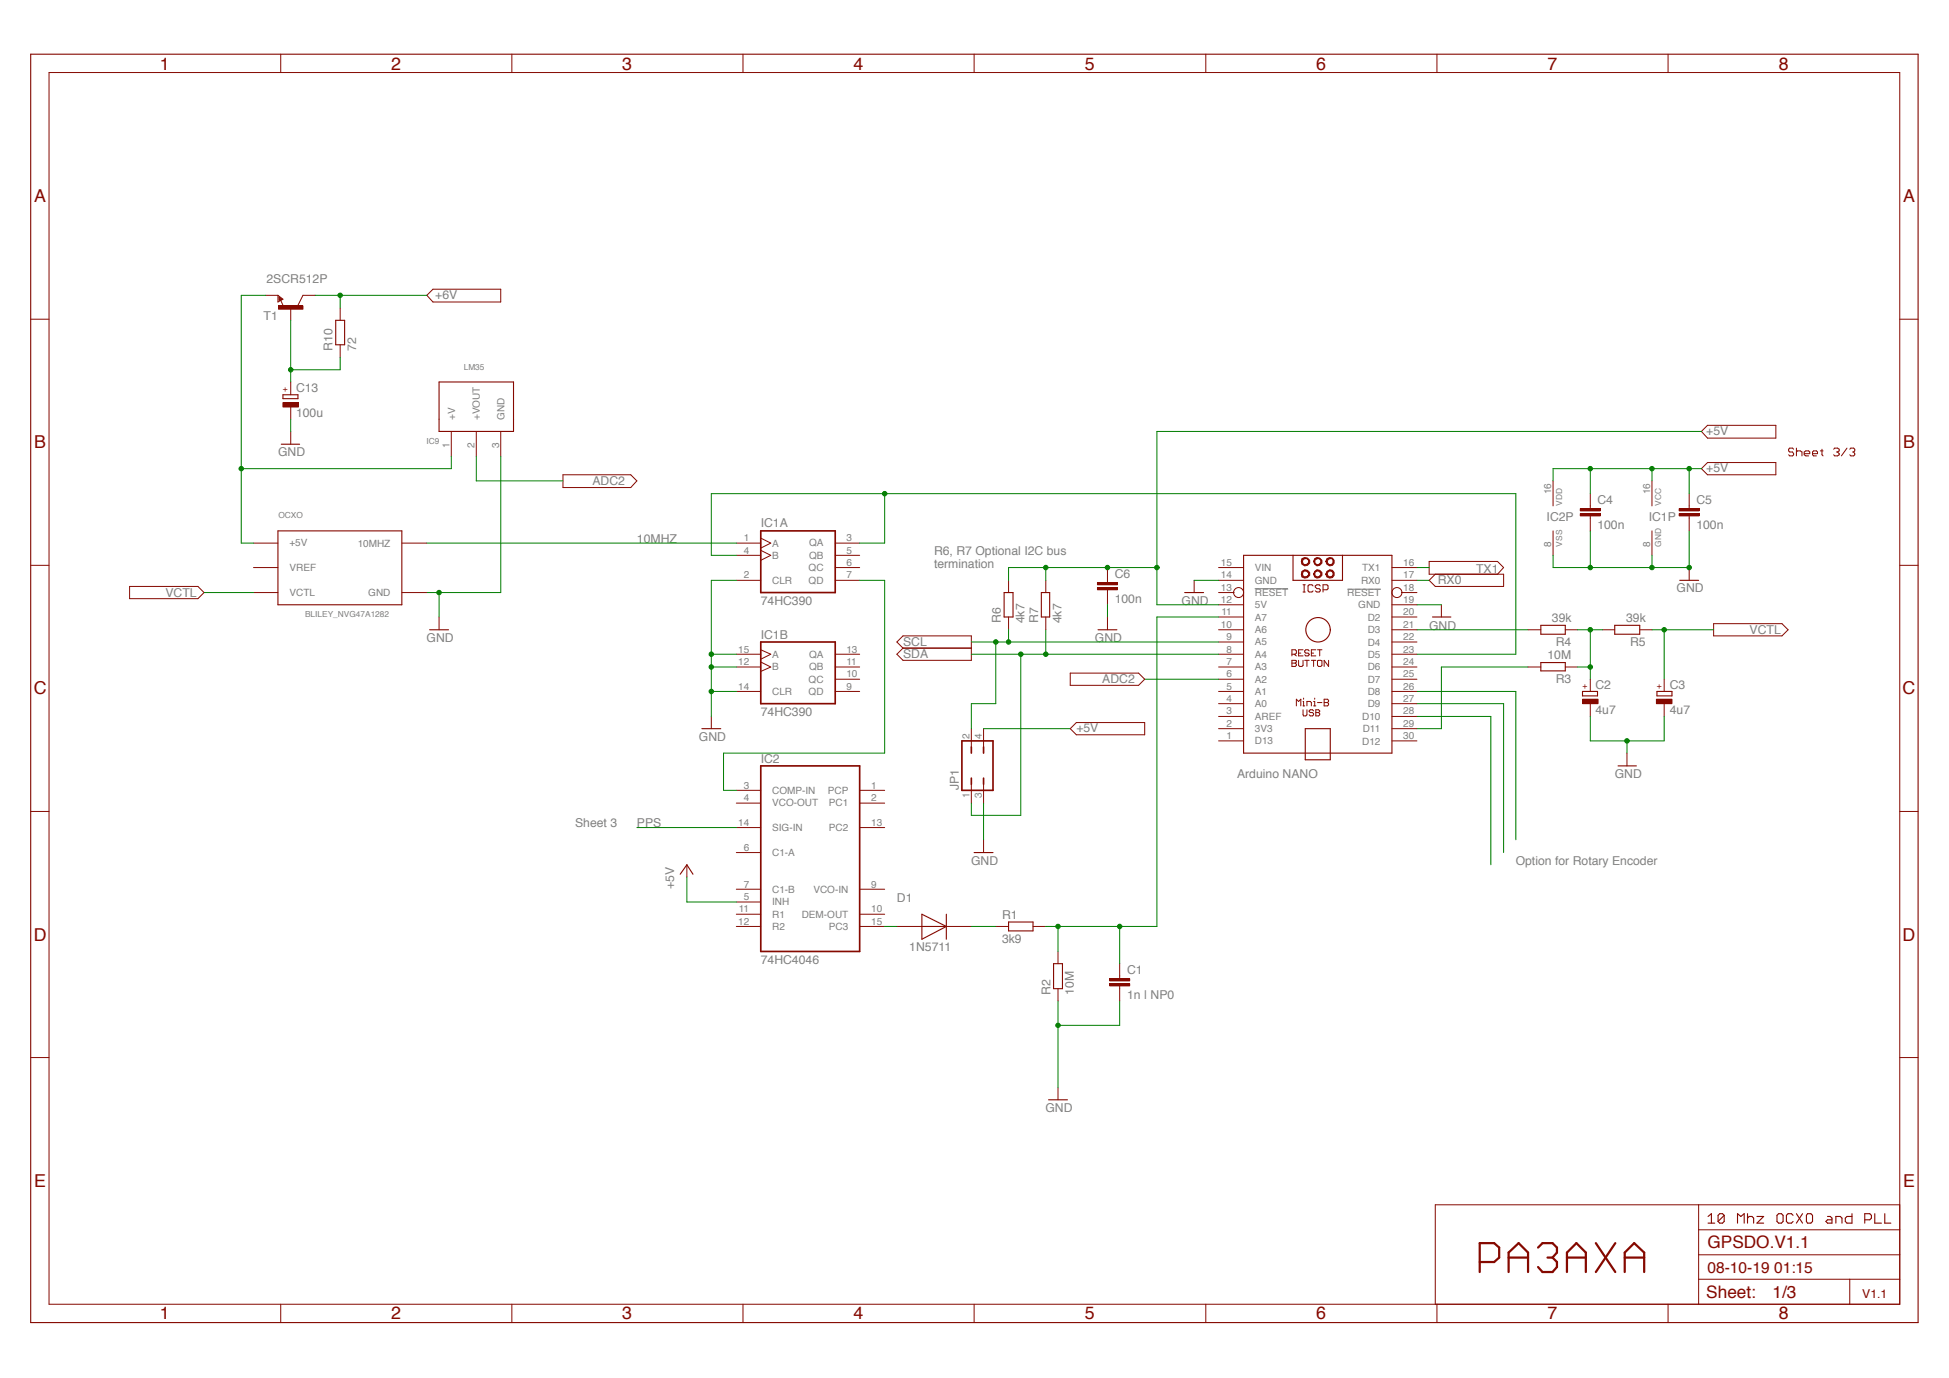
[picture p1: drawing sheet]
<svg xmlns="http://www.w3.org/2000/svg" width="297mm" height="210mm" viewBox="0 0 297 210" stroke-linecap="round" stroke-linejoin="round" font-family="sans-serif">
<path d="M191.2 89.7h5.1M205.3 89.8h5.1" fill="none" stroke="#808080" stroke-width=".15"/>
<g fill="none" stroke="#850900" stroke-width=".17">
<path d="M189.5 84.6h22.6v30.2h-22.6zM197 84.6v3.8h7.6v-3.8M107 111h2.8M198.9 111h3.8v4.8h-3.8zM260.3 185.4l.5-.4v1.4M260.3 186.4h1M262.7 185.2v.9l-.2 .3h-.4l-.3-.3M262.7 185.2l-.2-.2h-.4l-.3 .2v.9M262.7 185.2l-.9 .9M264.8 186.4v-1.4l.5 .4 .5-.4v1.4M266.3 185v1.4M266.3 185.6l.3-.2h.4l.2 .2v.8"/>
<path d="M267.7 185.4h1.1l-1.1 1h1.1M270.8 185.2l.2-.2h.5l.2 .2v.9l-.2 .3h-.5l-.2-.3zM273.2 185.2l-.2-.2h-.5l-.3 .2v.9l.3 .3h.5l.2-.3M273.7 185l1 1.4M274.7 185l-1 1.4M275.4 185h.5l.3 .2v.9l-.3 .3h-.5l-.1-.3v-.9zM278.5 185.4h.4l.3 .2v.8h-.7l-.3-.3 .3-.2h.7M279.8 186.4v-1h.6l.3 .2v.8M282.2 185v1.4h-.7l-.3-.3v-.5l.3-.2h.7M284.2 185.9h.7l.3-.3v-.4l-.3-.2h-.7v1.4M285.7 185v1.4h1M287.2 185v1.4h.9"/>
<circle cx="200.9" cy="96" r="1.86"/>
</g>
<path d="M225.5 192.3h2.2l.8-.7v-1.5l-.8-.7h-2.2v4.4M229.9 193.8v-2.9l1.5-1.5 1.5 1.5v2.9M229.9 191.6h3M234.4 190.1l.7-.7h1.5l.7 .7v.8l-.7 .7M235.8 191.6h.8M236.6 191.6l.7 .7v.8l-.7 .7h-1.5l-.7-.7M238.8 191.6h2.9M238.8 193.8v-2.9l1.4-1.5 1.5 1.5v2.9M243.2 189.4l2.9 4.4M246.1 189.4l-2.9 4.4M247.6 191.6h2.9M247.6 193.8v-2.9l1.4-1.5 1.5 1.5v2.9" fill="none" stroke="#850900" stroke-width=".34"/>
<g fill="none" stroke="#850900" stroke-width=".15">
<path d="M273.3 68.5l-.1-.2h-.5l-.1 .2v.2l.1 .2h.5l.1 .2-.1 .4h-.5l-.1-.2M273.7 68.9l.2-.2h.4l.3 .2v.6M273.7 68.3v1.2M274.9 69.1h.9v-.2l-.2-.2h-.4l-.3 .2v.4l.3 .2h.4M276.2 69.1h.8v-.2l-.2-.2h-.4l-.2 .2v.4l.2 .2h.4M277.4 68.7h.4M277.6 68.5v.8l.2 .2M279.4 68.5l.2-.2h.4l.3 .2v.2l-.3 .2M279.8 68.9h.2M280 68.9l.3 .2v.2l-.3 .2h-.4l-.2-.2M281.5 68.3l-.9 1.2M281.9 68.5l.1-.2h.5l.1 .2v.2l-.1 .2"/>
<path d="M282.3 68.9h.2M282.5 68.9l.1 .2-.1 .4h-.5l-.1-.2M112.2 82.8h3.7M112.2 88.4h3.7M112.2 84.6h3.7M112.2 99.7h3.7M115.9 82l1.6 .8-1.6 .7M115.9 83.9l1.6 .7-1.6 .8M115.9 99l1.6 .7-1.6 .8M127.3 82.8h3.7M127.3 88.4h3.7M127.3 84.6h3.7"/>
<path d="M127.3 86.5h3.7M127.3 99.7h3.7M185.7 88.4h3.8M185.7 86.5h3.8M185.7 99.7h3.8M185.7 90.3h2.4M185.7 92.2h3.8M185.7 94h3.8M185.7 96h3.8M185.7 97.8h3.8M196.9 99.7h.5l.1-.2v-.3l-.1-.2h-.5v1M197.2 99.7l.3 .3"/>
<path d="M197.9 99.5h.3M198.6 99h-.7v1h.7M198.6 90.2h.3M198.6 89.1h.3M198.7 89.1v1.1M199.5 99.2l-.2-.2h-.3l-.2 .4 .2 .1h.3l.2 .3-.2 .2h-.3l-.2-.2M199.8 99.5h.4M200.1 89.3l-.2-.2h-.4l-.2 .2v.7l.2 .2h.4l.2-.2M200.5 99h-.7v1h.7M200.8 99h.6M201.1 99v1M201.2 89.3l-.2-.2h-.3l-.3 .2v.2l.3 .2h.3l.2 .2-.2 .3h-.3l-.3-.2"/>
<path d="M201.6 89.9h.6l.2-.2v-.4l-.2-.2h-.6v1.1M212.1 88.4h3.8M212.1 86.5h3.8M212.1 99.7h3.8M212.1 92.2h3.8M212.1 94h3.8M212.1 96h3.8M212.1 97.8h3.8M213.6 90.3h2.3M108.4 109.2v1.8M112.2 105.4h3.7M112.2 101.6h3.7"/>
<path d="M115.9 100.9l1.6 .7-1.6 .7M127.3 105.4h3.7M127.3 101.6h3.7M127.3 103.5h3.7M185.7 105.4h3.8M185.7 101.6h3.8M185.7 103.5h3.8M185.7 107.2h3.8M185.7 109.2h3.8M185.7 111h3.8M185.7 112.9h3.8M196.9 100.6l.6 .1-.1 .4 .1 .3-.1 .2h-.5z"/>
<path d="M196.9 101.1h.5M197.5 107.6v-1l.4 .3 .3-.3v1M197.9 100.6v.8l.2 .2h.3l.2-.2v-.8M198.6 106.9v.7M198.6 107.6h.2M198.6 108.2v.9h.4l.2-.2v-.7M198.6 106.4v.2M198.8 100.6h.7M199.2 107.6v-.7h.5l.1 .2v.5M199.2 100.6v1M199.8 100.6h.7M200.2 106.9h.1v.7"/>
<path d="M200.2 107.6h.3M200.2 108.3l-.2-.1h-.3l-.2 .1 .2 .3h.3l.2 .2-.2 .3h-.3l-.2-.2M200.2 100.6v1M200.3 106.4v.2M200.5 108.2h.4l.2 .1-.2 .3 .2 .3-.2 .2h-.4zM200.5 108.6h.4M200.8 107.1h.6M200.8 100.7l.1-.1 .5 .1v.7l-.1 .2h-.4l-.1-.2zM201.8 106.6h.5l.2 .1-.2 .4 .2 .3-.2 .2h-.5zM201.8 107.1h.5M202.5 100.6v1l-.7-1v1M212.1 105.4h3.8"/>
<path d="M212.1 101.6h3.8M212.1 103.5h3.8M212.1 107.2h3.8M212.1 109.2h3.8M212.1 111h3.8M212.1 112.9h3.8"/>
<circle cx="188.7" cy="90.3" r=".76"/>
<circle cx="212.9" cy="90.3" r=".76"/>
</g>
<path d="M115.9 80.9h11.4v9.4h-11.4zM115.9 97.8h11.4v9.4h-11.4z" fill="none" stroke="#850900" stroke-width=".25"/>
<path d="M202.2 87.1l.4-.3 .4 .1 .3 .3v.5l-.3 .3-.4 .1-.4-.2-.2-.4h.2l.2-.4 .2-.1 .3 .1 .2 .2v.3l-.2 .2-.3 .1-.4-.4h-.2z" fill-rule="evenodd" fill="#850900"/>
<path d="M202.2 87.1l.4-.3 .5 .1 .2 .4v.4l-.2 .3-.5 .1-.4-.2-.2-.4h.2l.2-.3 .2-.2 .4 .1 .1 .2v.3l-.1 .2-.4 .1-.4-.4h-.2z" fill="none" stroke="#850900" stroke-width=".15"/>
<path d="M200.3 85.1l.4-.2 .4 .1 .3 .4v.4l-.3 .3-.4 .1-.4-.2-.1-.5h.1l.1-.2 .3-.2h.3l.3 .3v.3l-.6 .3-.3-.1-.1-.4h-.1z" fill-rule="evenodd" fill="#850900"/>
<path d="M200.3 85.1l.4-.1 .4 .1 .3 .3v.4l-.3 .4h-.4l-.4-.2-.1-.4h.1l.1-.3 .4-.2h.2l.3 .3v.3l-.5 .4-.4-.2-.1-.3h-.1z" fill="none" stroke="#850900" stroke-width=".15"/>
<path d="M198.4 85.1l.4-.2 .4 .1 .4 .4v.4l-.4 .3-.4 .1-.4-.2-.1-.5h.2v-.2l.3-.2h.3l.3 .3v.3l-.3 .3h-.3l-.3-.1v-.4h-.2z" fill-rule="evenodd" fill="#850900"/>
<path d="M198.4 85.1l.4-.1 .4 .1 .4 .3v.4l-.4 .4h-.4l-.4-.2-.1-.4h.2l.1-.3 .2-.2h.4l.2 .3v.3l-.2 .3-.4 .1-.2-.2-.1-.3h-.2z" fill="none" stroke="#850900" stroke-width=".15"/>
<path d="M202.2 85.1l.4-.2 .4 .1 .3 .4v.4l-.3 .3-.4 .1-.4-.2-.2-.5h.2l.4-.4h.3l.2 .3v.3l-.2 .3h-.3l-.2-.1-.2-.4h-.2z" fill-rule="evenodd" fill="#850900"/>
<path d="M202.2 85.1l.4-.1 .5 .1 .2 .3v.4l-.2 .4h-.5l-.4-.2-.2-.4h.2l.4-.5h.4l.1 .3v.3l-.1 .3-.4 .1-.2-.2-.2-.3h-.2z" fill="none" stroke="#850900" stroke-width=".15"/>
<path d="M198.4 87.1l.4-.3 .4 .1 .4 .3v.5l-.4 .3-.4 .1-.4-.2-.1-.4h.2v-.4l.3-.1 .3 .1 .3 .2v.3l-.3 .2-.3 .1-.3-.2v-.2h-.2z" fill-rule="evenodd" fill="#850900"/>
<path d="M198.4 87.1l.4-.3 .4 .1 .4 .4v.4l-.4 .3-.4 .1-.4-.2-.1-.4h.2l.1-.3 .2-.2 .4 .1 .2 .2v.3l-.2 .2-.4 .1-.2-.1-.1-.3h-.2z" fill="none" stroke="#850900" stroke-width=".15"/>
<path d="M200.3 87.1l.4-.3 .4 .1 .3 .3v.5l-.3 .3-.4 .1-.4-.2-.1-.4h.1l.1-.4 .3-.1 .6 .3v.3l-.6 .3-.3-.2-.1-.2h-.1z" fill-rule="evenodd" fill="#850900"/>
<g fill="none" stroke="#850900" stroke-width=".15">
<path d="M200.3 87.1l.4-.3 .4 .1 .3 .4v.4l-.3 .3-.4 .1-.4-.2-.1-.4h.1l.1-.3 .4-.2 .5 .3v.3l-.5 .3-.4-.1-.1-.3h-.1zM232.9 96h1.9M238.5 96h1.9M244.2 96h1.9M249.9 96h1.8M232.9 101.6h1.9M238.5 101.6h1.9M112.2 120.4h3.7M112.2 122.4h3.7M112.2 137.5h3.7M112.2 129.9h3.7M112.2 135.5h3.7"/>
<path d="M112.2 139.3h3.7M112.2 126.1h3.7M131 120.4h3.8M131 122.4h3.8M131 135.5h3.8M131 139.3h3.8M131 126.1h3.8M112.2 141.2h3.7M131 141.2h3.8M151.7 141.2h2M157.4 141.2h2M161.2 145v1.9"/>
<path d="M161.2 150.7v1.8M169.1 149.9h3v.3h-3zM169.1 149.1h3v.4h-3zM170.6 146.9v2.2M170.6 150.2v2.3"/>
</g>
<path d="M115.9 116.7h15.1v28.3h-15.1z" fill="none" stroke="#850900" stroke-width=".25"/>
<path d="M234.8 95.3h3.7v1.4h-3.7zM246.1 95.3h3.8v1.4h-3.8zM234.8 101h3.7v1.2h-3.7zM241.2 105.4h2.2v.7h-2.2zM153.7 140.5h3.7v1.4h-3.7zM160.5 146.9h1.4v3.8h-1.4z" fill="none" stroke="#850900" stroke-width=".17"/>
<path d="M169.1 150.1h3M169.1 149.3h3" fill="none" stroke="#850900" stroke-width=".34"/>
<path d="M241.1 106.5h2.4v.7h-2.4z" fill="#850900"/>
<path d="M241.2 106.6h2.3v.6h-2.3zM242.3 103.5v1.9M242.3 107.2v2" fill="none" stroke="#850900" stroke-width=".15"/>
<path d="M252.5 105.4h2.3v.7h-2.3z" fill="none" stroke="#850900" stroke-width=".17"/>
<path d="M252.4 106.5h2.4v.7h-2.4z" fill="#850900"/>
<g fill="none" stroke="#850900" stroke-width=".15">
<path d="M42.4 45l.7 .6-.7 .4zM42.8 45.8l.4 .9M46.2 45l-.8 1.5M38.6 82.8h3.8M38.6 90.3h3.8M38.6 86.5h3.8M61.2 82.8h3.8M61.2 90.3h3.8M66.9 94v2M153.7 88.4v1.9M153.7 94v2M159.4 88.4v1.9"/>
<path d="M159.4 94v2M167.2 89.5h3.1v.4h-3.1zM167.2 88.8h3.1v.3h-3.1zM168.8 86.5v2.3M168.8 89.9v2.3M168.8 94v2M182 88.4v1.9M219.6 92.2v1.8M247.9 114.8v1.9M252.4 106.6h2.4v.6h-2.4zM253.6 103.5v1.9M253.6 107.2v2"/>
<path d="M104.7 131.8v1.9M136.7 141.2h3.8M144.2 141.2h3.8M161.2 165.7v1.9"/>
</g>
<g fill="none" stroke="#850900" stroke-width=".17">
<path d="M42.8 45.6l-.2-.1v.3l.3-.2-.4-.3v.5M42.4 80.9h18.8v11.3h-18.8zM65.5 96h2.8M153 90.3h1.4v3.7h-1.4zM158.7 90.3h1.3v3.7h-1.3zM167.3 96h2.9M180.5 90.3h2.9M218.3 94h2.8M246.6 116.7h2.8M103.7 133.2l1-1.4 .9 1.4M140.5 139.3l3.7 1.9-3.7 1.9zM144.2 139.3v3.8"/>
<path d="M140.5 141.2h3.7M159.8 167.6h2.9"/>
</g>
<path d="M167.2 89.7h3.1M167.2 88.9h3.1" fill="none" stroke="#850900" stroke-width=".34"/>
<path d="M42.4 46.6h3.7v.5h-3.7z" fill="#850900"/>
<g fill="none" stroke="#850900" stroke-width=".15">
<path d="M7.5 11.1h282v187.7h-282zM42.8 8.3v2.8M78 8.3v2.8M113.2 8.3v2.8M148.4 8.3v2.8M183.7 8.3v2.8M219 8.3v2.8M254.2 8.3v2.8M4.7 48.6h2.8M40.5 45h1.9M42.4 46.6h3.8v.5h-3.8zM44.3 47v1.8"/>
<path d="M46.2 45h1.8M51.8 47v1.8M51.8 52.5v2M65 45l1-.9h10.3v1.9h-10.3zM289.5 48.6h2.8M44.3 65.7v2M68.8 65.7v3.9M72.6 65.7v3.9M76.3 65.7v3.9M85.8 72.4h10.3l.9 .9-.9 1h-10.3zM236.7 73.3v3.8M240.8 78.3h3.1v.3h-3.1z"/>
<path d="M240.8 77.5h3.1v.4h-3.1zM242.3 75.2v2.2M242.3 78.6v2.3M251.7 73.3v3.8M255.9 78.3h3v.3h-3zM255.9 77.5h3v.4h-3zM257.4 75.2v2.2M257.4 78.6v2.3M259.3 71.4l.9-.9h10.4v1.9h-10.4zM259.3 65.7l.9-.9h10.4v2h-10.4zM4.7 86.2h2.8M19.7 89.4h10.5l.9 .9-.9 .9h-10.5z"/>
<path d="M137.6 96.9h10.4v3.7h-10.4l-.9-.9 .9-.9-.9-1zM137.6 98.8h10.4M218.7 87.5l-.9 .9 .9 1h10.4v-1.9h-11.3v-1.9h10.4l.9 .9-.9 1M236.7 80.9v3.7M251.7 80.9v3.7M257.4 86.5v1.9M261.1 95h10.4l1 1-1 .9h-10.4zM289.5 86.2h2.8M163.1 102.6h10.4l.9 .9-.9 .9h-10.4zM4.7 123.7h2.8M289.5 123.7h2.8M4.7 161.2h2.8"/>
<path d="M289.5 161.2h2.8M42.8 198.8v2.8M78 198.8v2.8M113.2 198.8v2.8M148.4 198.8v2.8M183.7 198.8v2.8M219 198.8v2.8M254.2 198.8v2.8M258.8 195h30.7M258.8 183.6v15.2M258.8 191.2h30.7M258.8 187.4h30.7"/>
<path d="M281.9 195v3.8M289.5 183.6h-70.8v15.2"/>
</g>
<path d="M4.7 8.3h287.6v193.3h-287.6zM51.2 48.8h1.3v3.7h-1.3zM66.9 58.2h11.4v7.5h-11.4zM42.9 67.7h2.8M43.1 60.2h2.3v.6h-2.3zM256 88.4h2.8" fill="none" stroke="#850900" stroke-width=".17"/>
<path d="M240.8 78.4h3M240.8 77.7h3M255.9 78.4h3M255.9 77.7h3" fill="none" stroke="#850900" stroke-width=".34"/>
<path d="M43.1 61.3h2.4v.7h-2.4z" fill="#850900"/>
<path d="M44.3 58.2v2M43.1 61.3h2.4v.7h-2.4zM44.3 62v1.9M148 111v2.8M148 119.5v2.9M149.9 111v2.8M149.9 119.5v2.9M164 110.1h10.4v1.9h-10.4l-.9-1zM149.9 128v1.9" fill="none" stroke="#850900" stroke-width=".15"/>
<path d="M146.6 112.9h4.7v7.5h-4.7zM148 113.8v1M148 118.6v.9M149.9 113.8v1M149.9 118.6v.9" fill="none" stroke="#850900" stroke-width=".25"/>
<path d="M148.4 129.9h2.9" fill="none" stroke="#850900" stroke-width=".17"/>
<path d="M131 82.8h3.8v-7.6h-26.4v9.4h3.8" fill="none" stroke="#007d00" stroke-width=".15"/>
<circle cx="134.8" cy="75.2" r=".34" fill="#007d00"/>
<g fill="none" stroke="#007d00" stroke-width=".15">
<path d="M134.8 75.2h96.2v24.5h-15.1M65 82.8h47.2M159.4 141.2h16.9M161.2 141.2v3.8"/>
<circle cx="134.8" cy="75.2" r=".34"/>
</g>
<circle cx="161.2" cy="141.2" r=".34" fill="#007d00"/>
<g fill="none" stroke="#007d00" stroke-width=".15">
<path d="M185.7 94h-9.4v47.2M170.6 141.2v5.7"/>
<circle cx="161.2" cy="141.2" r=".34"/>
</g>
<circle cx="170.6" cy="141.2" r=".34" fill="#007d00"/>
<g fill="none" stroke="#007d00" stroke-width=".15">
<path d="M242.3 71.4v3.8M259.3 71.4h-22.6v1.9M104.7 133.7v3.8h7.5M134.8 141.2h1.9M148 141.2h3.7"/>
<circle cx="170.6" cy="141.2" r=".34"/>
</g>
<circle cx="242.3" cy="71.4" r=".34" fill="#007d00"/>
<g fill="none" stroke="#007d00" stroke-width=".15">
<path d="M251.7 71.4v1.9"/>
<circle cx="242.3" cy="71.4" r=".34"/>
</g>
<circle cx="251.7" cy="71.4" r=".34" fill="#007d00"/>
<g fill="none" stroke="#007d00" stroke-width=".15">
<path d="M257.4 71.4v3.8"/>
<circle cx="251.7" cy="71.4" r=".34"/>
</g>
<circle cx="257.4" cy="71.4" r=".34" fill="#007d00"/>
<g fill="none" stroke="#007d00" stroke-width=".15">
<path d="M259.3 65.7h-83v26.5h9.4M168.8 86.5h7.5"/>
<circle cx="257.4" cy="71.4" r=".34"/>
</g>
<circle cx="176.3" cy="86.5" r=".34" fill="#007d00"/>
<g fill="none" stroke="#007d00" stroke-width=".15">
<path d="M159.4 86.5v1.9M168.8 86.5h-15.1v1.9"/>
<circle cx="176.3" cy="86.5" r=".34"/>
</g>
<circle cx="159.3" cy="86.5" r=".34" fill="#007d00"/>
<circle cx="159.4" cy="86.5" r=".34" fill="none" stroke="#007d00" stroke-width=".15"/>
<circle cx="168.7" cy="86.5" r=".34" fill="#007d00"/>
<g fill="none" stroke="#007d00" stroke-width=".15">
<path d="M215.9 96h17M240.4 96h3.8M149.9 111h13.2M232.9 101.6h-13.3v9.4h-3.7M242.3 101.6v1.9"/>
<circle cx="168.8" cy="86.5" r=".34"/>
</g>
<circle cx="242.3" cy="96" r=".34" fill="#007d00"/>
<g fill="none" stroke="#007d00" stroke-width=".15">
<path d="M242.3 96v5.6h-1.9"/>
<circle cx="242.3" cy="96" r=".34"/>
</g>
<circle cx="242.3" cy="101.6" r=".34" fill="#007d00"/>
<g fill="none" stroke="#007d00" stroke-width=".15">
<path d="M251.7 96h9.4M253.6 96v7.5"/>
<circle cx="242.3" cy="101.6" r=".34"/>
</g>
<circle cx="253.6" cy="96" r=".34" fill="#007d00"/>
<g fill="none" stroke="#007d00" stroke-width=".15">
<path d="M31.1 90.3h7.5M131 88.4h3.8v26.4h-24.5v5.6h1.9M148 97.8h37.7M153.7 96v1.8"/>
<circle cx="253.6" cy="96" r=".34"/>
</g>
<circle cx="153.7" cy="97.8" r=".34" fill="#007d00"/>
<g fill="none" stroke="#007d00" stroke-width=".15">
<path d="M151.7 97.8v9.4h-3.7v3.8"/>
<circle cx="153.7" cy="97.8" r=".34"/>
</g>
<circle cx="151.7" cy="97.8" r=".34" fill="#007d00"/>
<g fill="none" stroke="#007d00" stroke-width=".15">
<path d="M148 99.7h37.7M159.4 96v3.7"/>
<circle cx="151.7" cy="97.8" r=".34"/>
</g>
<circle cx="159.3" cy="99.7" r=".34" fill="#007d00"/>
<g fill="none" stroke="#007d00" stroke-width=".15">
<path d="M155.6 99.7v24.6h-7.6v-1.9"/>
<circle cx="159.4" cy="99.7" r=".34"/>
</g>
<circle cx="155.5" cy="99.7" r=".34" fill="#007d00"/>
<g fill="none" stroke="#007d00" stroke-width=".15">
<path d="M40.5 45h-3.7v37.8h1.8M36.8 71.4h32M97 126.1h15.2"/>
<circle cx="155.6" cy="99.7" r=".34"/>
</g>
<circle cx="36.7" cy="71.4" r=".34" fill="#007d00"/>
<g fill="none" stroke="#007d00" stroke-width=".15">
<path d="M48 45h17M51.8 45v2M68.8 69.6v1.8"/>
<circle cx="36.8" cy="71.4" r=".34"/>
</g>
<circle cx="51.8" cy="45" r=".34" fill="#007d00"/>
<g fill="none" stroke="#007d00" stroke-width=".15">
<path d="M44.3 48.8v9.4M51.8 54.5v1.9h-7.5"/>
<circle cx="51.8" cy="45" r=".34"/>
</g>
<circle cx="44.3" cy="56.3" r=".34" fill="#007d00"/>
<g fill="none" stroke="#007d00" stroke-width=".15">
<path d="M44.3 63.9v1.8M108.4 88.4v20.8M108.4 105.4h3.8"/>
<circle cx="44.3" cy="56.4" r=".34"/>
</g>
<circle cx="108.4" cy="105.4" r=".34" fill="#007d00"/>
<g fill="none" stroke="#007d00" stroke-width=".15">
<path d="M108.4 101.6h3.8"/>
<circle cx="108.4" cy="105.4" r=".34"/>
</g>
<circle cx="108.4" cy="101.6" r=".34" fill="#007d00"/>
<g fill="none" stroke="#007d00" stroke-width=".15">
<path d="M108.4 99.7h3.8"/>
<circle cx="108.4" cy="101.6" r=".34"/>
</g>
<circle cx="108.4" cy="99.7" r=".34" fill="#007d00"/>
<g fill="none" stroke="#007d00" stroke-width=".15">
<path d="M108.4 88.4h3.8M161.2 156.3h9.4M161.2 152.5v13.2"/>
<circle cx="108.4" cy="99.7" r=".34"/>
</g>
<circle cx="161.2" cy="156.2" r=".34" fill="#007d00"/>
<g fill="none" stroke="#007d00" stroke-width=".15">
<path d="M242.3 109.2v3.7h11.3v-3.7M247.9 112.9v1.9M170.6 152.5v3.8"/>
<circle cx="161.2" cy="156.3" r=".34"/>
</g>
<circle cx="247.9" cy="112.9" r=".34" fill="#007d00"/>
<g fill="none" stroke="#007d00" stroke-width=".15">
<path d="M76.3 69.6v20.7h-11.3M66.9 90.3v3.7"/>
<circle cx="247.9" cy="112.9" r=".34"/>
</g>
<circle cx="66.9" cy="90.3" r=".34" fill="#007d00"/>
<g fill="none" stroke="#007d00" stroke-width=".15">
<path d="M168.8 92.2v1.8M182 88.4h3.7M215.9 92.2h3.7M236.7 84.6v1.9h5.6M257.4 80.9v5.6"/>
<circle cx="66.9" cy="90.3" r=".34"/>
</g>
<circle cx="257.4" cy="86.5" r=".34" fill="#007d00"/>
<g fill="none" stroke="#007d00" stroke-width=".15">
<path d="M242.3 86.5h15.1M251.7 84.6v1.9"/>
<circle cx="257.4" cy="86.5" r=".34"/>
</g>
<circle cx="251.7" cy="86.5" r=".34" fill="#007d00"/>
<g fill="none" stroke="#007d00" stroke-width=".15">
<path d="M242.3 80.9v5.6"/>
<circle cx="251.7" cy="86.5" r=".34"/>
</g>
<circle cx="242.3" cy="86.5" r=".34" fill="#007d00"/>
<g fill="none" stroke="#007d00" stroke-width=".15">
<path d="M72.6 69.6v3.7h13.2M215.9 88.4h1.9M215.9 86.5h1.9M174.4 103.5h11.3M215.9 109.2h11.3v22.6M215.9 107.2h13.2v22.7M215.9 105.4h15.1v22.6M149.9 122.4v5.6"/>
<circle cx="242.3" cy="86.5" r=".34"/>
</g>
<g font-size="2.7" fill="#850900">
<text x="24.3" y="10.6">1</text>
<text x="59.6" y="10.6">2</text>
<text x="94.8" y="10.6">3</text>
<text x="130.1" y="10.6">4</text>
<text x="165.3" y="10.6">5</text>
<text x="200.6" y="10.6">6</text>
<text x="235.8" y="10.6">7</text>
<text x="271" y="10.6">8</text>
<text x="5.2" y="30.8">A</text>
<text x="290" y="30.8">A</text>
<text x="5.2" y="68.3">B</text>
<text x="290" y="68.3">B</text>
<text x="5.1" y="105.8">C</text>
<text x="289.9" y="105.8">C</text>
<text x="5.1" y="143.3">D</text>
<text x="289.9" y="143.3">D</text>
<text x="5.2" y="180.9">E</text>
<text x="290" y="180.9">E</text>
<text x="24.3" y="201.1">1</text>
<text x="59.6" y="201.1">2</text>
<text x="94.8" y="201.1">3</text>
<text x="130.1" y="201.1">4</text>
<text x="165.3" y="201.1">5</text>
<text x="200.6" y="201.1">6</text>
<text x="235.8" y="201.1">7</text>
<text x="271" y="201.1">8</text>
</g>
<g font-size="2.6" fill="#850900">
<text x="260.2" y="190.2">GPSDO.V1.1</text>
<text x="260" y="197.9">Sheet:</text>
<text x="270.1" y="197.8">1/3</text>
</g>
<text font-size="2.4" fill="#850900" x="260.2" y="194">08-10-19 01:15</text>
<g font-size="1.9" fill="#808080">
<text x="40.6" y="43.1">2SCR512P</text>
<text x="66.3" y="45.6">+6V</text>
<text x="40.2" y="48.8">T1</text>
<text x="50.7" y="53.5" transform="rotate(-90 50.7 53.5)">R10</text>
<text x="54.3" y="53.5" transform="rotate(-90 54.3 53.5)">72</text>
<text x="45.1" y="59.7">C13</text>
<text x="45.1" y="63.5">100u</text>
<text x="42.4" y="69.5">GND</text>
<text x="260" y="72">+5V</text>
<text x="260" y="66.3">+5V</text>
<text x="90.3" y="73.9">ADC2</text>
<text x="243.4" y="76.8">C4</text>
<text x="258.5" y="76.8">C5</text>
<text x="97.1" y="82.7">10MHZ</text>
<text x="115.9" y="80.4">IC1A</text>
<text x="235.7" y="79.4">IC2P</text>
<text x="243.4" y="80.6">100n</text>
<text x="251.2" y="79.4">IC1P</text>
<text x="258.5" y="80.6">100n</text>
<text x="142.3" y="84.6">R6, R7 Optional I2C bus</text>
<text x="142.3" y="86.5">termination</text>
<text x="169.9" y="88.1">C6</text>
<text x="219.1" y="89">RX0</text>
<text x="224.9" y="87.3">TX1</text>
<text x="25.2" y="91">VCTL</text>
<text x="115.9" y="92.2">74HC390</text>
<text x="152.5" y="95" transform="rotate(-90 152.5 95)">R6</text>
<text x="156.1" y="95" transform="rotate(-90 156.1 95)">4k7</text>
<text x="158.2" y="95" transform="rotate(-90 158.2 95)">R7</text>
<text x="161.8" y="95" transform="rotate(-90 161.8 95)">4k7</text>
<text x="169.9" y="91.9">100n</text>
<text x="180" y="92.2">GND</text>
<text x="217.8" y="95.9">GND</text>
<text x="236.5" y="94.8">39k</text>
<text x="247.8" y="94.8">39k</text>
<text x="255.5" y="90.3">GND</text>
<text x="65" y="97.8">GND</text>
<text x="115.9" y="97.3">IC1B</text>
<text x="137.6" y="98.4">SCL</text>
<text x="137.6" y="100.3">SDA</text>
<text x="166.8" y="97.8">GND</text>
<text x="235.8" y="100.5">10M</text>
<text x="237.1" y="98.4">R4</text>
<text x="248.4" y="98.4">R5</text>
<text x="266.6" y="96.7">VCTL</text>
<text x="168" y="104.1">ADC2</text>
<text x="237.1" y="104.1">R3</text>
<text x="243.1" y="105">C2</text>
<text x="254.4" y="105">C3</text>
<text x="106.5" y="112.9">GND</text>
<text x="115.9" y="109.1">74HC390</text>
<text x="164" y="111.6">+5V</text>
<text x="243.1" y="108.8">4u7</text>
<text x="254.4" y="108.8">4u7</text>
<text x="115.9" y="116.2">IC2</text>
<text x="188.5" y="118.6">Arduino NANO</text>
<text x="246.1" y="118.6">GND</text>
<text x="146.1" y="120.4" transform="rotate(-90 146.1 120.4)">JP1</text>
<text x="87.6" y="126.1">Sheet 3</text>
<text x="97.1" y="126.1">PPS</text>
<text x="148" y="131.8">GND</text>
<text x="231" y="131.8">Option for Rotary Encoder</text>
<text x="102.7" y="135.5" transform="rotate(-90 102.7 135.5)">+5V</text>
<text x="136.7" y="137.4">D1</text>
<text x="152.7" y="143.6">3k9</text>
<text x="152.7" y="140.1">R1</text>
<text x="115.9" y="146.8">74HC4046</text>
<text x="138.6" y="145">1N5711</text>
<text x="171.8" y="148.5">C1</text>
<text x="160.1" y="151.6" transform="rotate(-90 160.1 151.6)">R2</text>
<text x="163.6" y="151.6" transform="rotate(-90 163.6 151.6)">10M</text>
<text x="171.8" y="152.2">1n | NP0</text>
<text x="159.3" y="169.5">GND</text>
</g>
<text font-size="1.9" fill="#850900" x="283.8" y="197.8">V1.1</text>
<g font-size="1.5" fill="#808080">
<text x="69.3" y="64" transform="rotate(-90 69.3 64)">+V</text>
<text x="73.1" y="64" transform="rotate(-90 73.1 64)">+VOUT</text>
<text x="76.9" y="64" transform="rotate(-90 76.9 64)">GND</text>
<text x="68.5" y="68.3" transform="rotate(-90 68.5 68.3)">1</text>
<text x="72.3" y="68.3" transform="rotate(-90 72.3 68.3)">2</text>
<text x="76.1" y="68.3" transform="rotate(-90 76.1 68.3)">3</text>
<text x="236.4" y="75.3" transform="rotate(-90 236.4 75.3)">16</text>
<text x="251.5" y="75.3" transform="rotate(-90 251.5 75.3)">16</text>
<text x="44.1" y="83.3">+5V</text>
<text x="54.5" y="83.3">10MHZ</text>
<text x="113.3" y="82.5">1</text>
<text x="117.7" y="83.3">A</text>
<text x="123.3" y="83.3">QA</text>
<text x="129" y="82.5">3</text>
<text x="236.4" y="83.4" transform="rotate(-90 236.4 83.4)">8</text>
<text x="251.5" y="83.4" transform="rotate(-90 251.5 83.4)">8</text>
<text x="44.1" y="87">VREF</text>
<text x="113.3" y="88.1">2</text>
<text x="113.3" y="84.4">4</text>
<text x="117.7" y="89">CLR</text>
<text x="117.7" y="85.2">B</text>
<text x="123.2" y="87">QC</text>
<text x="123.2" y="88.9">QD</text>
<text x="123.3" y="85.2">QB</text>
<text x="129" y="84.4">5</text>
<text x="129" y="86.2">6</text>
<text x="129" y="88.1">7</text>
<text x="186.1" y="88.1">14</text>
<text x="186.1" y="86.2">15</text>
<text x="191.2" y="88.9">GND</text>
<text x="191.2" y="87">VIN</text>
<text x="207.4" y="89">RX0</text>
<text x="207.6" y="87.1">TX1</text>
<text x="213.8" y="86.2">16</text>
<text x="213.8" y="88.1">17</text>
<text x="44.1" y="90.8">VCTL</text>
<text x="56.1" y="90.8">GND</text>
<text x="186.1" y="95.7">10</text>
<text x="186.1" y="91.9">12</text>
<text x="186.1" y="90">13</text>
<text x="186.1" y="93.8">11</text>
<text x="191.2" y="94.6">A7</text>
<text x="191.2" y="92.7">5V</text>
<text x="191.2" y="90.8">RESET</text>
<text x="205.3" y="90.8">RESET</text>
<text x="207" y="92.7">GND</text>
<text x="208.4" y="94.6">D2</text>
<text x="213.8" y="90">18</text>
<text x="213.8" y="91.9">19</text>
<text x="213.8" y="93.8">20</text>
<text x="213.8" y="95.7">21</text>
<text x="112.5" y="99.4">15</text>
<text x="112.5" y="101.3">12</text>
<text x="117.7" y="100.3">A</text>
<text x="123.3" y="100.2">QA</text>
<text x="129" y="99.4">13</text>
<text x="129" y="101.3">11</text>
<text x="186.9" y="101.3">7</text>
<text x="186.9" y="99.4">8</text>
<text x="186.9" y="97.6">9</text>
<text x="191.2" y="100.2">A4</text>
<text x="191.2" y="98.4">A5</text>
<text x="191.2" y="96.5">A6</text>
<text x="208.4" y="96.5">D3</text>
<text x="208.4" y="98.4">D4</text>
<text x="208.4" y="100.3">D5</text>
<text x="213.8" y="97.6">22</text>
<text x="213.8" y="99.4">23</text>
<text x="213.8" y="101.3">24</text>
<text x="112.5" y="105.1">14</text>
<text x="117.7" y="105.9">CLR</text>
<text x="117.7" y="102.2">B</text>
<text x="123.2" y="104">QC</text>
<text x="123.2" y="105.9">QD</text>
<text x="123.3" y="102.1">QB</text>
<text x="129" y="103.2">10</text>
<text x="129" y="105.1">9</text>
<text x="186.9" y="107">4</text>
<text x="186.9" y="105.1">5</text>
<text x="186.9" y="103.2">6</text>
<text x="191.2" y="107.8">A0</text>
<text x="191.2" y="105.9">A1</text>
<text x="191.2" y="104">A2</text>
<text x="191.2" y="102.1">A3</text>
<text x="208.4" y="102.2">D6</text>
<text x="208.4" y="104">D7</text>
<text x="208.4" y="105.9">D8</text>
<text x="208.4" y="107.8">D9</text>
<text x="213.8" y="103.2">25</text>
<text x="213.8" y="105.1">26</text>
<text x="213.8" y="107">27</text>
<text x="147.7" y="112.6" transform="rotate(-90 147.7 112.6)">2</text>
<text x="149.6" y="112.6" transform="rotate(-90 149.6 112.6)">4</text>
<text x="186.9" y="112.6">1</text>
<text x="186.9" y="110.8">2</text>
<text x="186.9" y="108.9">3</text>
<text x="191.2" y="113.4">D13</text>
<text x="191.2" y="111.6">3V3</text>
<text x="191.2" y="109.7">AREF</text>
<text x="207.6" y="109.7">D10</text>
<text x="207.6" y="113.5">D12</text>
<text x="207.7" y="111.6">D11</text>
<text x="213.8" y="108.9">28</text>
<text x="213.8" y="110.8">29</text>
<text x="213.8" y="112.6">30</text>
<text x="112.5" y="125.8">14</text>
<text x="113.3" y="120.2">3</text>
<text x="113.3" y="122.1">4</text>
<text x="117.7" y="121">COMP-IN</text>
<text x="117.7" y="122.9">VCO-OUT</text>
<text x="126.1" y="121">PCP</text>
<text x="126.3" y="122.9">PC1</text>
<text x="132.7" y="120.2">1</text>
<text x="132.7" y="122.1">2</text>
<text x="132.7" y="125.8">13</text>
<text x="147.7" y="121.6" transform="rotate(-90 147.7 121.6)">1</text>
<text x="149.6" y="121.6" transform="rotate(-90 149.6 121.6)">3</text>
<text x="113.3" y="129.6">6</text>
<text x="117.7" y="130.4">C1-A</text>
<text x="117.7" y="126.7">SIG-IN</text>
<text x="126.3" y="126.6">PC2</text>
<text x="113.3" y="137.2">5</text>
<text x="113.3" y="135.3">7</text>
<text x="117.7" y="138">INH</text>
<text x="117.7" y="136.1">C1-B</text>
<text x="123.9" y="136.1">VCO-IN</text>
<text x="132.7" y="135.3">9</text>
<text x="112.5" y="140.9">12</text>
<text x="112.6" y="139">11</text>
<text x="117.7" y="139.9">R1</text>
<text x="117.7" y="141.8">R2</text>
<text x="122.2" y="139.8">DEM-OUT</text>
<text x="126.3" y="141.7">PC3</text>
<text x="132.7" y="139">10</text>
<text x="132.7" y="140.9">15</text>
</g>
<g font-size="1.3" fill="#850900">
<text x="43.8" y="59.8" transform="rotate(-90 43.8 59.8)">+</text>
<text x="241.9" y="105.1" transform="rotate(-90 241.9 105.1)">+</text>
<text x="253.2" y="105.1" transform="rotate(-90 253.2 105.1)">+</text>
</g>
<g font-size="1.3" fill="#808080">
<text x="70.7" y="56.3">LM35</text>
<text x="65" y="67.6">IC9</text>
<text x="238" y="77.1" transform="rotate(-90 238 77.1)">VDD</text>
<text x="253.1" y="77.1" transform="rotate(-90 253.1 77.1)">VCC</text>
<text x="42.4" y="79">OCXO</text>
<text x="238" y="83.3" transform="rotate(-90 238 83.3)">VSS</text>
<text x="253.1" y="83.3" transform="rotate(-90 253.1 83.3)">GND</text>
<text x="46.5" y="94">BLILEY_NVG47A1282</text>
</g>
</svg>
